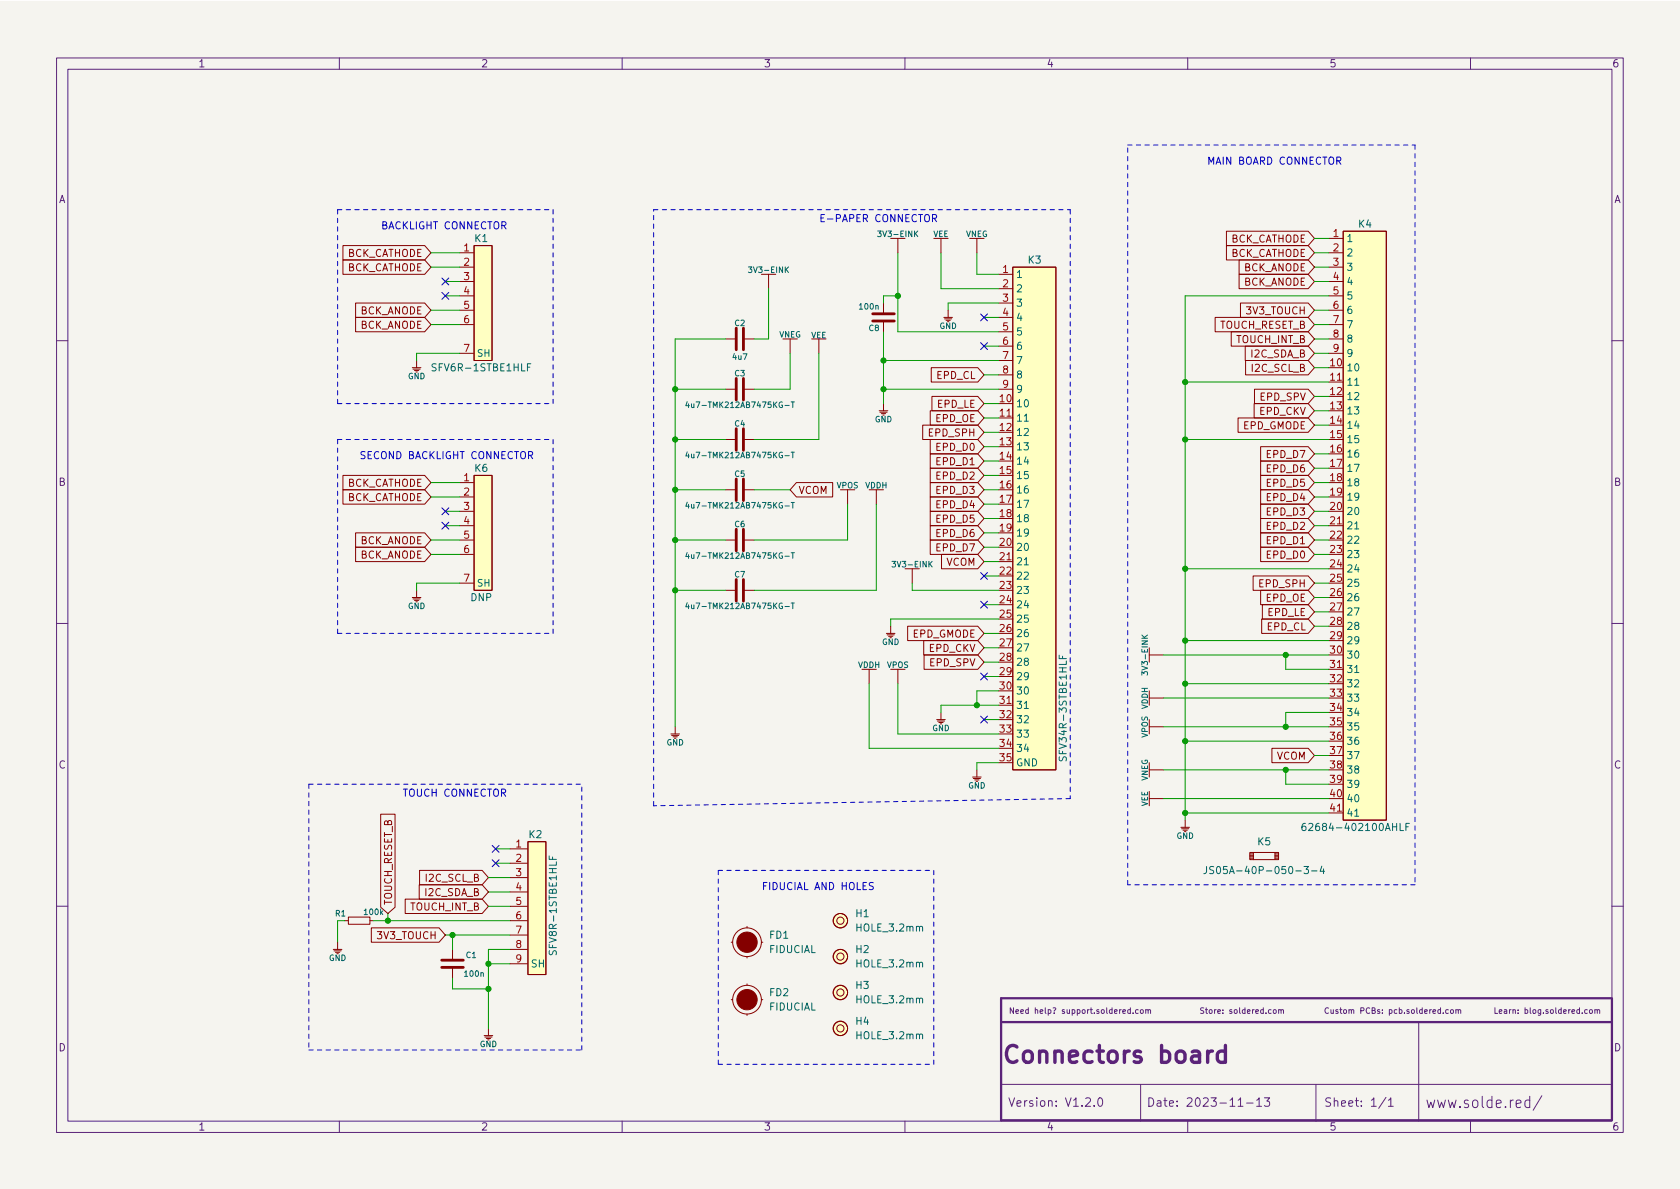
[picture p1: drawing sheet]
<svg xmlns="http://www.w3.org/2000/svg" width="297mm" height="210mm" viewBox="0 0 297 210" stroke-linecap="round" stroke-linejoin="round" font-family="sans-serif">
<path d="M0 .2h297v210.1h-297z" fill="#f5f4ef" stroke="#f5f4ef" stroke-width=".18"/>
<g fill="none" stroke="#5b2379" stroke-width=".18">
<path d="M10 10.2h277v190.1h-277zM12 12.2h273v186.1h-273zM60 10.2v2M110 10.2v2M160 10.2v2M210 10.2v2M260 10.2v2M10 60.2h2M285 60.2h2M10 110.2h2M285 110.2h2M10 160.2h2"/>
<path d="M199.9 178.6l-.3-.1-.2 .2 .1 .5h.4M199.9 178.2v1M200.3 179.1v.1M201.2 178.6l-.2-.1-.2 .2 .1 .5h.3M201.7 178.6l.3-.1 .1 .2v.3l-.1 .2-.4-.2zM202.6 178.6h.4v.6M202.6 178.5v.7M203 178.7l.1-.2 .3 .1v.6M225.2 178.6l.1-.1 .3 .1v.6l-.4-.1zM226.1 178.6h.4v.6M226.1 178.5v.7M226.5 178.7l.1-.2 .3 .1v.6"/>
<path d="M234.9 178.3a.44 .44 0 0 0-.6 .4 .44 .44 0 0 0 .6 .4M235.3 178.5l.1 .7 .3-.1M235.7 178.5v.7M236.6 178.6l-.3-.1-.1 .2v.1l.4 .1v.3h-.4M236.9 178.5h.4M237 178.2v.9l.3 .1M237.6 178.6l.3-.1 .2 .2v.3l-.2 .2-.3-.2zM238.5 178.6h.4v.6M238.5 178.5v.7M238.9 178.7l.2-.2 .2 .1 .1 .6M240.6 178.7h.5v-.4l-.5-.1v1M242.2 178.3a.44 .44 0 0 0-.7 .4 .44 .44 0 0 0 .7 .4"/>
<path d="M242.6 178.7l.4-.1 .1-.3-.5-.1v1h.4l.2-.3-.3-.2M243.9 178.6l-.2-.1-.1 .2v.1l.3 .1v.3h-.3M244.4 179.1v.1M244.4 178.6v.1M245.6 178.6l.3-.1 .2 .2-.1 .5h-.4M245.6 178.5v1M247 178.6l-.3-.1-.2 .2 .1 .5h.4M247.4 178.6l.3-.1 .2 .2-.1 .5h-.4M247.4 178.2v1M248.3 179.1v.1M249.1 178.6l-.2-.1-.2 .2 .1 .1 .3 .1v.3h-.4M249.6 178.6l.3-.1 .2 .2v.3l-.2 .2-.3-.2z"/>
<path d="M250.5 178.2v.9l.1 .1M251.5 178.6l-.3-.1-.2 .2 .1 .5h.4M251.5 178.2v1M251.9 178.9l.5-.1-.1-.2-.3-.1-.1 .2v.5h.4M252.8 178.5v.7M253.1 178.5l-.3 .2M253.4 178.9l.4-.1v-.2l-.3-.1-.1 .2v.5h.4M254.7 178.6l-.3-.1-.2 .2 .1 .5h.4M254.7 178.2v1M255.2 179.1v.1M256.1 178.6l-.3-.1-.2 .2 .1 .5h.4M256.5 178.6l.1-.1 .3 .1v.6l-.4-.1z"/>
<path d="M257.4 178.6h.4v.6M257.4 178.5v.7M257.8 178.7l.2-.2 .2 .1 .1 .6M280.6 178.6l-.2-.1-.2 .2 .1 .5h.3M281.1 178.6l.1-.1 .3 .1v.6l-.4-.1zM282 178.6h.4v.6M282 178.5v.7M282.4 178.7l.2-.2 .2 .1v.6M285 160.2h2M60 198.3v2M110 198.3v2M160 198.3v2"/>
<path d="M177 191.8h108M193.5 195.5v.1M194.3 194.2l.2-.1a.81 .81 0 0 1 .5 .7 .81 .81 0 0 1-.3 .8h-.1a.81 .81 0 0 1-.6-.6 .81 .81 0 0 1 .3-.8zM201.7 191.8v6.5M210 198.3v2M218.9 195.6h.9M220.4 195.1h1.2M222.2 194.6l.4-.5v1.5M222.2 195.6h.9M223.6 194.1h.9l-.5 .6 .4 .1v.7l-.2 .1h-.4l-.2-.1M232.7 191.8v6.5M245.1 194.1l-1.3 1.9"/>
<path d="M245.5 194.6l.4-.5v1.5M245.5 195.6h.8M250.8 180.7v17.6M260 198.3v2M270.5 194.6l-.5-.1-.4 .4v.6l.2 .3 .2 .1 .5-.1M270.5 193.9v2M272.6 193.8l-1.5 2.5"/>
</g>
<path d="M214.4 185.9a.77 .77 0 0 0-.9 .5M216.7 186l-.3-.1h-.6l-.3 .1-.3 .4v.9l.3 .4 .3 .2h.6l.3-.2M216.7 184.9v3" fill="none" stroke="#5b2379" stroke-width=".6"/>
<path d="M284.8 176.5h-107.8v21.6h107.9M285 176.5v21.6M177 180.7h108" fill="none" stroke="#5b2379" stroke-width=".4"/>
<g fill="none" stroke="#840000" stroke-width=".18">
<path d="M60.6 46h14.5l1.1 1.2-1.1 1.3h-14.5zM60.6 43.4h14.5l1.1 1.3-1.1 1.3h-14.5zM62.9 53.6h12.2l1.1 1.3-1.1 1.2h-12.2zM62.9 56.1h12.2l1.1 1.3-1.1 1.3h-12.2zM81.3 44.7h2.4M81.3 47.2h2.4M81.3 49.8h2.4M81.3 52.3h2.4M81.3 54.9h2.4M81.3 57.4h2.4M83.8 43.4h3.2v20.3h-3.2zM128.3 59.9h1.9"/>
<path d="M131.5 59.9h1.8M134.6 48.5h2.6M135.9 48.5v2.5M138.4 59.9h2.6M139.7 59.9v2.6M143.5 59.9h2.5M144.8 59.9v2.6M156.2 53.6v1.9M156.2 56.8v1.9M157.5 42.2h2.5M158.7 42.2v2.5M165.1 42.2h2.5"/>
<path d="M166.4 42.2v2.5M166.9 56.1h1.5M167 56.4h1.3M167.3 56.6h.7M167.6 54.9v1.2M171.4 42.2h2.6M172.7 42.2v2.5M176.5 48.5h2.6M176.5 51h2.6M176.5 53.6h2.6M176.5 56.1h2.6M176.5 58.7h2.6"/>
<path d="M179.1 47.2h7.6v88.9h-7.6zM214.8 56.1h16.5l1.1 1.3-1.1 1.3h-16.5zM216.8 43.4h14.5l1.1 1.3-1.1 1.3h-14.5zM216.8 40.9h14.5l1.1 1.3-1.1 1.2h-14.5zM217.7 58.7h13.6l1.1 1.2-1.1 1.3h-13.6zM219.1 48.5h12.2l1.1 1.3-1.1 1.2h-12.2zM219.1 46h12.2l1.1 1.2-1.1 1.3h-12.2zM219.3 53.6h12l1.1 1.3-1.1 1.2h-12zM234.9 42.2h2.6M234.9 59.9h2.6M234.9 44.7h2.6M234.9 47.2h2.6"/>
<path d="M234.9 49.8h2.6M234.9 52.3h2.6M234.9 54.9h2.6M234.9 57.4h2.6M237.5 40.9h7.6v104.1h-7.6zM72.9 65h1.5M73 65.3h1.3M73.3 65.5h.7M73.7 63.7v1.3M81.3 62.5h2.4M128.3 68.8h1.9M128.3 77.7h1.9"/>
<path d="M131.5 68.8h1.8M131.5 77.7h1.8M155.4 72.6h1.6M155.6 72.9h1.2M155.8 73.1h.8M156.2 71.4v1.2M163.1 75.2h9.8l1.1 1.2-1.1 1.3h-9.8zM164.5 72.6h8.4l1.1 1.3-1.1 1.3h-8.4zM164.5 77.7h8.4l1.1 1.3-1.1 1.3h-8.4zM164.7 65h8.2l1.1 1.3-1.1 1.3h-8.2zM164.8 70.1h8.1l1.1 1.3-1.1 1.2h-8.1zM176.5 73.9h2.6"/>
<path d="M176.5 61.2h2.6M176.5 63.7h2.6M176.5 66.3h2.6M176.5 68.8h2.6M218.9 73.9h12.4l1.1 1.3-1.1 1.2h-12.4zM220.2 61.2h11.1l1.1 1.3-1.1 1.2h-11.1zM220.2 63.7h11.1l1.1 1.3-1.1 1.3h-11.1zM221.7 71.4h9.6l1.1 1.2-1.1 1.3h-9.6zM221.8 68.8h9.5l1.1 1.3-1.1 1.3h-9.5zM222.9 79h8.4l1.1 1.3-1.1 1.2h-8.4zM234.9 67.6h2.6M234.9 62.5h2.6"/>
<path d="M60.6 86.6h14.5l1.1 1.3-1.1 1.2h-14.5zM60.6 84.1h14.5l1.1 1.2-1.1 1.3h-14.5zM62.9 96.8h12.2l1.1 1.2-1.1 1.3h-12.2zM62.9 94.2h12.2l1.1 1.3-1.1 1.3h-12.2zM81.3 95.5h2.4M81.3 93h2.4M81.3 85.3h2.4M81.3 87.9h2.4M81.3 90.4h2.4M81.3 98h2.4M83.8 84.1h3.2v20.3h-3.2zM128.3 95.5h1.9"/>
<path d="M128.3 86.6h1.9M131.5 95.5h1.8M131.5 86.6h1.8M140.8 85.3h6.4v2.6h-6.4l-1.1-1.3zM148.6 86.6h2.5M149.9 86.6v2.5M153.7 86.6h2.5M154.9 86.6v2.5M164.5 90.4h8.4l1.1 1.3-1.1 1.3h-8.4zM164.5 93h8.4l1.1 1.2-1.1 1.3h-8.4zM164.5 95.5h8.4l1.1 1.3-1.1 1.2h-8.4zM164.5 80.3h8.4l1.1 1.2-1.1 1.3h-8.4z"/>
<path d="M164.5 82.8h8.4l1.1 1.3-1.1 1.2h-8.4zM164.5 85.3h8.4l1.1 1.3-1.1 1.3h-8.4zM164.5 87.9h8.4l1.1 1.2-1.1 1.3h-8.4zM166.5 98h6.4l1.1 1.3-1.1 1.3h-6.4zM176.5 99.3h2.6M222.9 89.1h8.4l1.1 1.3-1.1 1.3h-8.4zM222.9 91.7h8.4l1.1 1.3-1.1 1.2h-8.4zM222.9 86.6h8.4l1.1 1.3-1.1 1.2h-8.4zM222.9 94.2h8.4l1.1 1.3-1.1 1.3h-8.4zM222.9 81.5h8.4l1.1 1.3-1.1 1.3h-8.4zM222.9 96.8h8.4l1.1 1.2-1.1 1.3h-8.4zM222.9 84.1h8.4l1.1 1.2-1.1 1.3h-8.4z"/>
<path d="M234.9 93h2.6M72.9 105.7h1.5M73 105.9h1.3M73.3 106.2h.7M73.7 104.4v1.3M81.3 103.1h2.4M128.3 104.4h1.9M131.5 104.4h1.8M152.4 118.4h2.5M153.7 118.4v2.5M156.7 112h1.5M156.8 112.3h1.3"/>
<path d="M157.1 112.5h.8M157.5 110.7v1.3M157.5 118.4h2.5M158.7 118.4v2.5M160 100.6h2.6M160.5 110.7h12.4l1.1 1.3-1.1 1.3h-12.4zM161.3 100.6v2.5M163.3 113.3h9.6l1.1 1.2-1.1 1.3h-9.6zM163.4 115.8h9.5l1.1 1.3-1.1 1.3h-9.5zM203.2 114.5v2.6M203.2 115.8h2.5M221.6 101.8h9.7l1.1 1.3-1.1 1.3h-9.7z"/>
<path d="M222.9 104.4h8.4l1.1 1.3-1.1 1.2h-8.4zM223.1 109.5h8.2l1.1 1.2-1.1 1.3h-8.2zM223.2 106.9h8.1l1.1 1.3-1.1 1.3h-8.1zM234.9 118.4h2.6M118.6 129.8h1.5M118.7 130h1.3M119 130.3h.8M119.4 128.5v1.3M165.6 127.2h1.5M165.7 127.5h1.3M166 127.8h.8M166.4 126v1.2"/>
<path d="M172 137.4h1.5M172.1 137.7h1.3M172.3 137.9h.8M172.7 136.1v1.3M176.5 124.7h2.6M203.2 122.2v2.5M203.2 127.2v2.6M203.2 134.9v2.5M203.2 139.9v2.6M203.2 123.4h2.5M203.2 136.1h2.5M203.2 128.5h2.5"/>
<path d="M224.9 132.3h6.4l1.1 1.3-1.1 1.3h-6.4zM67.3 144h2.6v16.4l-1.3 1.1-1.3-1.1zM71.6 159h13.6l1.2 1.3-1.2 1.2h-13.6zM74.1 156.5h11.1l1.2 1.2-1.2 1.3h-11.1zM74.2 153.9h11l1.2 1.3-1.2 1.3h-11zM90.2 150.1h3.1M90.2 152.6h3.1M90.2 155.2h3.1M90.2 157.7h3.1M93.3 148.8h3.2v23.5h-3.2zM203.2 141.2h2.5M208.8 146.3h1.5"/>
<path d="M208.9 146.6h1.3M209.2 146.8h.7M209.5 145v1.3M221 150.7h5.1v1.3h-5.1zM221 151.8h.6M221 151.5h.6M221 151.3h.6M221 151h.6M221.6 150.7v1.3M225.4 151.8h.7M225.4 151.5h.7M225.4 151.3h.7"/>
<path d="M225.4 151h.7M225.4 150.7v1.3M234.9 143.8h2.6M58.9 167.9h1.6M59.1 168.1h1.2M59.3 168.4h.8M59.7 166.6v1.3M61 162.8h.6M61.6 162.2h3.8v1.2h-3.8zM65.4 162.8h.6M65.7 164.1h11.9l1.1 1.2-1.1 1.3h-11.9zM80 167.9v1.9"/>
<path d="M80 171.1v1.9M90.2 167.9h3.1M90.2 160.3h3.1M90.2 162.8h3.1M90.2 165.3h3.1M90.2 170.4h3.1M129.3 166.6h.2M129.3 176.8h.2M132.1 163.8v.3M132.1 169.2v.2M132.1 174v.2M132.1 179.3v.3"/>
<path d="M134.6 166.6h.3M134.6 176.8h.3M85.6 183.1h1.5M85.7 183.4h1.3M86 183.6h.7M86.4 181.9v1.2"/>
<circle cx="132.1" cy="176.8" r="2.54"/>
<circle cx="132.1" cy="166.6" r="2.54"/>
<circle cx="148.6" cy="169.2" r=".63"/>
<circle cx="148.6" cy="162.8" r=".63"/>
<circle cx="148.6" cy="175.5" r=".63"/>
<circle cx="148.6" cy="169.2" r="1.27"/>
<circle cx="148.6" cy="162.8" r="1.27"/>
<circle cx="148.6" cy="175.5" r="1.27"/>
<circle cx="148.6" cy="181.9" r=".63"/>
<circle cx="148.6" cy="181.9" r="1.27"/>
</g>
<g fill="#ffffc2" stroke="#ffffc2" stroke-width=".18">
<path d="M179.1 47.2h7.6v88.9h-7.6z"/>
<path d="M93.3 148.8h3.2v23.5h-3.2z"/>
<path d="M237.5 40.9h7.6v104.1h-7.6z"/>
<path d="M83.8 43.4h3.2v20.3h-3.2z"/>
<path d="M83.8 84.1h3.2v20.3h-3.2z"/>
<circle cx="148.6" cy="181.9" r="1.27"/>
<circle cx="148.6" cy="162.8" r="1.27"/>
<circle cx="148.6" cy="175.5" r="1.27"/>
<circle cx="148.6" cy="169.2" r="1.27"/>
</g>
<g fill="none" stroke="#006464" stroke-width=".18">
<path d="M93.3 64.9h.4M93.9 64.3h-.6v1.3M121.5 79.9l-.2 .7h.6M121.5 71l-.2 .7h.6M121.7 71.4v.7M138.8 71.7h.7M139.9 80h.6M139.9 71.1h.6M140.2 71.1v1M140.2 80v1M181.1 74.5h.7M239.5 68.1h.8"/>
<path d="M121.5 97.7l-.2 .7h.6M121.5 88.8l-.2 .7h.6M121.7 80.3v.7M121.7 89.2v.7M121.7 98.1v.6M138.8 98.4h.7M138.8 80.6h.7M138.8 89.5h.7M139.9 97.7h.6M139.9 88.9h.6M140.2 88.9v1M140.2 97.7v1"/>
<path d="M181.1 99.9h.7M239.5 93.5h.8M121.5 106.6l-.2 .7h.6M121.7 107v.6M138.8 107.3h.7M139.9 106.6h.6M140.2 106.6v1M187.3 115.9v.6h1.2M187.9 116v.5M239.5 118.9h.8M181.1 125.3h.7M187.3 133.8v.5l.2 .2 .3-.1 .3-.5h.3l.1 .2v.4"/>
<path d="M97.1 151.4v.6h1.3M97.7 151.5v.5M213.3 153.2v.9a.41 .41 0 0 1-.5 .4M214.6 153.3l-.5-.1-.2 .1v.4l.6 .2 .1 .4-.2 .2-.5-.1M230.8 145.6l-.4 .1a.86 .86 0 0 0 0 1.2l.5-.1v-.5l-.2-.2h-.4l-.1 .2M231.9 154h1M233.7 153.2l-.3 .9h.8M234 153.6v.9M239.5 144.3h.8M247.5 145.6v1.3h.7M248.6 146.2h.4M249.2 145.6h-.6v1.3"/>
</g>
<g fill="none" stroke="#840000" stroke-width=".5">
<path d="M130.2 58v3.8M131.4 58v3.8M154.3 55.5h3.8M154.3 56.8h3.8M130.2 66.9v3.8M130.2 75.8v3.8M131.4 66.9v3.8M131.4 75.8v3.8M130.2 84.7v3.8M130.2 93.6v3.8M131.4 84.7v3.8M131.4 93.6v3.8"/>
<path d="M130.2 102.5v3.8M131.4 102.5v3.8M78.1 171.1h3.8M78.1 169.8h3.8"/>
</g>
<g fill="#840000" stroke="#840000" stroke-width=".18">
<circle cx="132.1" cy="166.6" r="1.8"/>
<circle cx="132.1" cy="176.8" r="1.8"/>
</g>
<path d="M164.9 38.6l.6-.1 .1-.1-.1-.3-.6-.2v1.3M165.2 38.6l.4 .6M236.4 28.4h.6l.1-.2-.1-.3-.6-.1v1.2M236.7 28.4l.4 .6M93.5 80.5h.6l.1-.2-.1-.3-.6-.2v1.3M93.8 80.5l.4 .6M154.4 156.1l-.5-.1-.2 .3 .1 .3 .6 .2v.4l-.2 .1h-.5" fill="none" stroke="#0000c2" stroke-width=".18"/>
<g fill="none" stroke="#0000c2" stroke-width=".18" stroke-dasharray=".8 .8">
<path d="M59.7 37.1v34.3M59.7 37.1h38.1M115.6 37.1h73.6M189.2 37.1v104.1M199.4 25.6h50.8M250.2 25.6v130.9M59.7 71.4h38.1M59.7 77.7h38.1M59.7 77.7v34.3M97.8 71.4v-34.3M59.7 112h38.1M97.8 112v-34.3"/>
<path d="M54.6 138.7h48.3M54.6 138.7v47M115.6 142.5v-105.4M127 153.9h38.1M127 153.9v34.3M189.2 141.2l-73.6 1.3M199.4 156.5v-130.9M250.2 156.5h-50.8M54.6 185.7h48.3M102.9 185.7v-47M127 188.2h38.1M165.1 188.2v-34.3"/>
</g>
<g fill="none" stroke="#009600" stroke-width=".18">
<path d="M76.2 44.7h5.1M76.2 47.2h5.1M76.2 54.9h5.1M76.2 57.4h5.1M78.7 52.3h2.6M78.7 49.8h2.6M128.3 59.9h-8.9v68.6M135.9 51v8.9h-2.6M156.2 58.7v12.7M158.7 44.7v14h17.8M158.7 52.3h-2.5v1.3M166.4 44.7v6.3h10.1"/>
<path d="M172.7 44.7v3.8h3.8M174 56.1h2.5M176.5 53.6h-8.9v1.3M232.4 59.9h2.5M232.4 49.8h2.5M232.4 44.7h2.5M232.4 47.2h2.5M232.4 54.9h2.5M232.4 57.4h2.5M232.4 42.2h2.5M234.9 52.3h-25.4v92.7M81.3 62.5h-7.6v1.2"/>
<path d="M119.4 68.8h8.9M119.4 77.7h8.9M139.7 62.5v6.3h-6.4M144.8 62.5v15.2h-11.5M156.2 63.7h20.3M156.2 68.8h20.3M174 71.4h2.5M174 61.2h2.5M174 73.9h2.5M174 66.3h2.5M174 76.4h2.5M174 79h2.5"/>
<path d="M209.5 77.7h25.4M209.5 67.6h25.4M232.4 62.5h2.5M232.4 65h2.5M232.4 75.2h2.5M232.4 70.1h2.5M232.4 72.6h2.5M76.2 95.5h5.1M76.2 98h5.1M76.2 85.3h5.1M76.2 87.9h5.1M78.7 93h2.6"/>
<path d="M78.7 90.4h2.6M119.4 86.6h8.9M119.4 95.5h8.9M133.3 86.6h6.4M149.9 89.1v6.4h-16.6M154.9 89.1v15.3h-21.6M174 86.6h2.5M174 81.5h2.5M174 96.8h2.5M174 99.3h2.5M174 91.7h2.5M174 94.2h2.5"/>
<path d="M174 84.1h2.5M174 89.1h2.5M232.4 95.5h2.5M232.4 98h2.5M232.4 82.8h2.5M232.4 80.3h2.5M232.4 93h2.5M232.4 85.3h2.5M232.4 87.9h2.5M232.4 90.4h2.5M81.3 103.1h-7.6v1.3M119.4 104.4h8.9"/>
<path d="M161.3 103.1v1.3h15.2M174 106.9h2.5M174 101.8h2.5M174 112h2.5M174 119.6h2.5M174 114.5h2.5M174 117.1h2.5M176.5 109.5h-19v1.2M205.7 115.8h29.2M209.5 113.3h25.4M209.5 100.6h25.4M227.3 115.8v2.6h7.6"/>
<path d="M232.4 105.7h2.5M232.4 103.1h2.5M232.4 108.2h2.5M232.4 110.7h2.5M153.7 120.9v11.4h22.8M158.7 120.9v8.9h17.8M174 127.2h2.5M176.5 122.2h-3.8v2.5M176.5 134.9h-3.8v1.2M176.5 124.7h-10.1v1.3M205.7 136.1h29.2M205.7 128.5h29.2"/>
<path d="M205.7 123.4h29.2M209.5 120.9h25.4M209.5 131.1h25.4M227.3 136.1v2.6h7.6M232.4 133.6h2.5M234.9 126h-7.6v2.5M86.4 157.7h3.8M86.4 155.2h3.8M87.6 150.1h2.6M87.6 152.6h2.6M205.7 141.2h29.2M209.5 143.8h25.4"/>
<path d="M61 162.8h-1.3v3.8M66 162.8h24.2M68.6 161.5v1.3M78.7 165.3h11.5M80 165.3v2.6M80 173v1.9h6.4M86.4 160.3h3.8M86.4 170.4h3.8M90.2 167.9h-3.8v14"/>
</g>
<g fill="none" stroke="#000084" stroke-width=".18">
<path d="M78.1 49.2l1.2 1.2M78.1 51.7l1.2 1.2M79.3 49.2l-1.2 1.2M79.3 51.7l-1.2 1.2M173.4 55.5l1.2 1.2M174.6 55.5l-1.2 1.2M173.4 60.6l1.2 1.2M174.6 60.6l-1.2 1.2M78.1 89.8l1.2 1.2M78.1 92.3l1.2 1.3M79.3 89.8l-1.2 1.2M79.3 92.3l-1.2 1.3"/>
<path d="M173.4 101.2l1.2 1.3M173.4 106.3l1.2 1.2M173.4 119l1.2 1.2M174.6 101.2l-1.2 1.3M174.6 106.3l-1.2 1.2M174.6 119l-1.2 1.2M173.4 126.6l1.2 1.3M174.6 126.6l-1.2 1.3M87 149.5l1.2 1.2M87 152l1.2 1.3M88.2 149.5l-1.2 1.2M88.2 152l-1.2 1.3"/>
</g>
<g fill="#009600" stroke="#009600" stroke-width=".18">
<circle cx="156.2" cy="68.8" r=".46"/>
<circle cx="119.4" cy="86.6" r=".46"/>
<circle cx="119.4" cy="95.5" r=".46"/>
<circle cx="119.4" cy="77.7" r=".46"/>
<circle cx="158.7" cy="52.3" r=".46"/>
<circle cx="156.2" cy="63.7" r=".46"/>
<circle cx="119.4" cy="104.4" r=".46"/>
<circle cx="86.4" cy="174.9" r=".46"/>
<circle cx="86.4" cy="170.4" r=".46"/>
<circle cx="80" cy="165.3" r=".46"/>
<circle cx="68.6" cy="162.8" r=".46"/>
<circle cx="119.4" cy="68.8" r=".46"/>
<circle cx="172.7" cy="124.7" r=".46"/>
<circle cx="209.5" cy="113.3" r=".46"/>
<circle cx="227.3" cy="115.8" r=".46"/>
<circle cx="209.5" cy="120.9" r=".46"/>
<circle cx="209.5" cy="143.8" r=".46"/>
<circle cx="227.3" cy="128.5" r=".46"/>
<circle cx="227.3" cy="136.1" r=".46"/>
<circle cx="209.5" cy="100.6" r=".46"/>
<circle cx="209.5" cy="77.7" r=".46"/>
<circle cx="209.5" cy="131.1" r=".46"/>
<circle cx="209.5" cy="67.6" r=".46"/>
</g>
<text font-size="4.2" fill="#5b2379" x="177" y="188">Connectors board</text>
<text font-size="2.8" fill="#5b2379" x="252" y="196">www.solde.red/</text>
<g font-size="2.1" fill="#5b2379">
<text x="178.2" y="195.7">Version: V1.2.0</text>
<text x="202.7" y="195.7">Date: 2023-11-13</text>
<text x="234" y="195.7">Sheet: 1/1</text>
</g>
<g font-size="1.8" fill="#5b2379">
<text x="35" y="11.9">1</text>
<text x="85" y="11.9">2</text>
<text x="135" y="11.9">3</text>
<text x="185" y="11.9">4</text>
<text x="235" y="11.9">5</text>
<text x="285" y="11.9">6</text>
<text x="10.3" y="35.9">A</text>
<text x="285.3" y="35.9">A</text>
<text x="10.3" y="85.9">B</text>
<text x="285.3" y="85.9">B</text>
<text x="10.3" y="135.9">C</text>
<text x="285.3" y="135.9">C</text>
<text x="10.3" y="185.9">D</text>
<text x="285.3" y="185.9">D</text>
<text x="35" y="199.9">1</text>
<text x="85" y="199.9">2</text>
<text x="135" y="199.9">3</text>
<text x="185" y="199.9">4</text>
<text x="235" y="199.9">5</text>
<text x="285" y="199.9">6</text>
</g>
<g font-size="1.8" fill="#0000c2">
<text x="213.4" y="29.1">MAIN BOARD CONNECTOR</text>
<text x="67.3" y="40.5">BACKLIGHT CONNECTOR</text>
<text x="144.8" y="39.3">E-PAPER CONNECTOR</text>
<text x="63.5" y="81.2">SECOND BACKLIGHT CONNECTOR</text>
<text x="71.1" y="140.9">TOUCH CONNECTOR</text>
<text x="134.6" y="157.4">FIDUCIAL AND HOLES</text>
</g>
<g font-size="1.8" fill="#a90000">
<text x="235.7" y="41.9">1</text>
<text x="82" y="44.4">1</text>
<text x="82" y="47">2</text>
<text x="235.7" y="44.4">2</text>
<text x="235.7" y="47">3</text>
<text x="82" y="49.5">3</text>
<text x="82" y="52.1">4</text>
<text x="177.3" y="48.3">1</text>
<text x="177.3" y="50.8">2</text>
<text x="177.3" y="53.3">3</text>
<text x="235.7" y="49.5">4</text>
<text x="235.7" y="52.1">5</text>
<text x="82" y="54.6">5</text>
<text x="82" y="57.1">6</text>
<text x="177.3" y="55.9">4</text>
<text x="177.3" y="58.4">5</text>
<text x="235.7" y="54.6">6</text>
<text x="235.7" y="57.1">7</text>
<text x="235.7" y="59.7">8</text>
<text x="82" y="62.2">7</text>
<text x="177.3" y="61">6</text>
<text x="177.3" y="63.5">7</text>
<text x="235.2" y="64.8">10</text>
<text x="235.7" y="62.2">9</text>
<text x="176.8" y="71.1">10</text>
<text x="177.3" y="66">8</text>
<text x="177.3" y="68.6">9</text>
<text x="235.2" y="67.3">11</text>
<text x="235.2" y="69.8">12</text>
<text x="176.8" y="73.7">11</text>
<text x="176.8" y="76.2">12</text>
<text x="235.2" y="72.4">13</text>
<text x="235.2" y="74.9">14</text>
<text x="235.2" y="77.5">15</text>
<text x="176.8" y="78.7">13</text>
<text x="176.8" y="81.3">14</text>
<text x="176.8" y="83.8">15</text>
<text x="235.2" y="80">16</text>
<text x="235.2" y="82.5">17</text>
<text x="82" y="85.1">1</text>
<text x="82" y="87.6">2</text>
<text x="176.8" y="86.4">16</text>
<text x="176.8" y="88.9">17</text>
<text x="235.2" y="85.1">18</text>
<text x="235.2" y="87.6">19</text>
<text x="82" y="90.2">3</text>
<text x="82" y="92.7">4</text>
<text x="82" y="95.2">5</text>
<text x="176.8" y="91.4">18</text>
<text x="176.8" y="94">19</text>
<text x="235.2" y="90.2">20</text>
<text x="235.2" y="92.7">21</text>
<text x="235.2" y="95.2">22</text>
<text x="82" y="97.8">6</text>
<text x="176.8" y="96.5">20</text>
<text x="176.8" y="99.1">21</text>
<text x="176.8" y="101.6">22</text>
<text x="235.2" y="97.8">23</text>
<text x="235.2" y="100.3">24</text>
<text x="82" y="102.9">7</text>
<text x="176.8" y="104.1">23</text>
<text x="176.8" y="106.7">24</text>
<text x="235.2" y="102.9">25</text>
<text x="235.2" y="105.4">26</text>
<text x="235.2" y="107.9">27</text>
<text x="176.8" y="109.2">25</text>
<text x="176.8" y="111.8">26</text>
<text x="235.2" y="110.5">28</text>
<text x="235.2" y="113">29</text>
<text x="176.8" y="114.3">27</text>
<text x="176.8" y="116.8">28</text>
<text x="176.8" y="119.4">29</text>
<text x="235.2" y="115.6">30</text>
<text x="235.2" y="118.1">31</text>
<text x="176.8" y="121.9">30</text>
<text x="176.8" y="124.5">31</text>
<text x="235.2" y="120.6">32</text>
<text x="235.2" y="123.2">33</text>
<text x="235.2" y="125.7">34</text>
<text x="176.8" y="127">32</text>
<text x="176.8" y="129.5">33</text>
<text x="235.2" y="128.3">35</text>
<text x="235.2" y="130.8">36</text>
<text x="176.8" y="132.1">34</text>
<text x="176.8" y="134.6">35</text>
<text x="235.2" y="133.3">37</text>
<text x="235.2" y="135.9">38</text>
<text x="235.2" y="138.4">39</text>
<text x="235.2" y="141">40</text>
<text x="235.2" y="143.5">41</text>
<text x="91.2" y="149.9">1</text>
<text x="91.2" y="152.4">2</text>
<text x="91.2" y="154.9">3</text>
<text x="91.2" y="157.5">4</text>
<text x="91.2" y="160">5</text>
<text x="91.2" y="162.6">6</text>
<text x="91.2" y="165.1">7</text>
<text x="91.2" y="167.6">8</text>
<text x="91.2" y="170.2">9</text>
</g>
<g font-size="1.8" fill="#006464">
<text x="240.2" y="40.3">K4</text>
<text x="84" y="42.8">K1</text>
<text x="181.8" y="46.6">K3</text>
<text x="238" y="42.8">1</text>
<text x="238" y="45.3">2</text>
<text x="238" y="47.9">3</text>
<text x="179.6" y="49.1">1</text>
<text x="179.6" y="51.7">2</text>
<text x="238" y="50.4">4</text>
<text x="238" y="53">5</text>
<text x="179.6" y="54.2">3</text>
<text x="179.6" y="56.8">4</text>
<text x="179.6" y="59.3">5</text>
<text x="238" y="55.5">6</text>
<text x="238" y="58">7</text>
<text x="76.9" y="65.7">SFV6R-1STBE1HLF</text>
<text x="179.6" y="61.8">6</text>
<text x="179.6" y="64.4">7</text>
<text x="238" y="65.7">10</text>
<text x="238" y="60.6">8</text>
<text x="238" y="63.1">9</text>
<text x="179.6" y="66.9">8</text>
<text x="179.6" y="69.5">9</text>
<text x="238" y="68.2">11</text>
<text x="238" y="70.7">12</text>
<text x="179.6" y="72">10</text>
<text x="179.6" y="74.5">11</text>
<text x="179.6" y="77.1">12</text>
<text x="238" y="73.3">13</text>
<text x="238" y="75.8">14</text>
<text x="84" y="83.4">K6</text>
<text x="179.6" y="79.6">13</text>
<text x="179.6" y="82.2">14</text>
<text x="238" y="78.4">15</text>
<text x="238" y="80.9">16</text>
<text x="238" y="83.4">17</text>
<text x="179.6" y="84.7">15</text>
<text x="179.6" y="87.2">16</text>
<text x="179.6" y="89.8">17</text>
<text x="238" y="86">18</text>
<text x="238" y="88.5">19</text>
<text x="179.6" y="92.3">18</text>
<text x="179.6" y="94.9">19</text>
<text x="238" y="91.1">20</text>
<text x="238" y="93.6">21</text>
<text x="179.6" y="97.4">20</text>
<text x="179.6" y="99.9">21</text>
<text x="238" y="96.1">22</text>
<text x="238" y="98.7">23</text>
<text x="238" y="101.2">24</text>
<text x="83.2" y="106.3">DNP</text>
<text x="179.6" y="102.5">22</text>
<text x="179.6" y="105">23</text>
<text x="179.6" y="107.6">24</text>
<text x="238" y="103.8">25</text>
<text x="238" y="106.3">26</text>
<text x="179.6" y="110.1">25</text>
<text x="179.6" y="112.6">26</text>
<text x="238" y="108.8">27</text>
<text x="238" y="111.4">28</text>
<text x="238" y="113.9">29</text>
<text x="179.6" y="115.2">27</text>
<text x="179.6" y="117.7">28</text>
<text x="238" y="116.5">30</text>
<text x="238" y="119">31</text>
<text x="179.6" y="120.3">29</text>
<text x="179.6" y="122.8">30</text>
<text x="179.6" y="125.3">31</text>
<text x="238" y="121.5">32</text>
<text x="238" y="124.1">33</text>
<text x="179.6" y="127.9">32</text>
<text x="179.6" y="130.4">33</text>
<text x="238" y="126.6">34</text>
<text x="238" y="129.2">35</text>
<text x="238" y="131.7">36</text>
<text x="179.6" y="133">34</text>
<text x="179.6" y="135.5">GND</text>
<text x="188.6" y="133.9" transform="rotate(-90 188.6 133.9)">SFV34R-3STBE1HLF</text>
<text x="238" y="134.2">37</text>
<text x="238" y="136.8">38</text>
<text x="238" y="139.3">39</text>
<text x="238" y="141.9">40</text>
<text x="93.5" y="148.2">K2</text>
<text x="222.4" y="149.5">K5</text>
<text x="231.6" y="146.9">62684-402100AHLF</text>
<text x="238" y="144.4">41</text>
<text x="215.6" y="154.6">JS05A-40P-050-3-4</text>
<text x="136.1" y="166">FD1</text>
<text x="151.3" y="162.2">H1</text>
<text x="151.6" y="164.7">HOLE_3.2mm</text>
<text x="93.8" y="171.1">SH</text>
<text x="98.4" y="168.3" transform="rotate(-90 98.4 168.3)">SFV8R-1STBE1HLF</text>
<text x="136" y="168.5">FIDUCIAL</text>
<text x="151.3" y="168.5">H2</text>
<text x="151.6" y="171.1">HOLE_3.2mm</text>
<text x="136" y="178.7">FIDUCIAL</text>
<text x="136.1" y="176.1">FD2</text>
<text x="151.3" y="174.9">H3</text>
<text x="151.6" y="177.4">HOLE_3.2mm</text>
<text x="151.3" y="181.2">H4</text>
<text x="151.6" y="183.8">HOLE_3.2mm</text>
</g>
<g font-size="1.8" fill="#840000">
<text x="61.2" y="48">BCK_CATHODE</text>
<text x="61.2" y="45.4">BCK_CATHODE</text>
<text x="217.4" y="45.4">BCK_CATHODE</text>
<text x="217.4" y="42.9">BCK_CATHODE</text>
<text x="219.8" y="48">BCK_ANODE</text>
<text x="219.8" y="50.5">BCK_ANODE</text>
<text x="63.6" y="55.6">BCK_ANODE</text>
<text x="63.6" y="58.1">BCK_ANODE</text>
<text x="215.6" y="58.1">TOUCH_RESET_B</text>
<text x="220.6" y="55.6">3V3_TOUCH</text>
<text x="218.6" y="60.7">TOUCH_INT_B</text>
<text x="221.3" y="63.2">I2C_SDA_B</text>
<text x="221.4" y="65.7">I2C_SCL_B</text>
<text x="165.6" y="67">EPD_CL</text>
<text x="222.8" y="70.8">EPD_SPV</text>
<text x="164.3" y="77.2">EPD_SPH</text>
<text x="165.4" y="74.6">EPD_OE</text>
<text x="165.7" y="72.1">EPD_LE</text>
<text x="219.7" y="75.9">EPD_GMODE</text>
<text x="222.6" y="73.4">EPD_CKV</text>
<text x="165.7" y="79.7">EPD_D0</text>
<text x="165.7" y="82.3">EPD_D1</text>
<text x="224.1" y="81">EPD_D7</text>
<text x="224.1" y="83.5">EPD_D6</text>
<text x="61.2" y="88.6">BCK_CATHODE</text>
<text x="61.2" y="86.1">BCK_CATHODE</text>
<text x="141.1" y="87.3">VCOM</text>
<text x="165.7" y="84.8">EPD_D2</text>
<text x="165.7" y="87.3">EPD_D3</text>
<text x="165.7" y="89.9">EPD_D4</text>
<text x="224.1" y="88.6">EPD_D4</text>
<text x="224.1" y="86.1">EPD_D5</text>
<text x="165.7" y="92.4">EPD_D5</text>
<text x="165.7" y="95">EPD_D6</text>
<text x="224.1" y="91.1">EPD_D3</text>
<text x="224.1" y="93.7">EPD_D2</text>
<text x="63.6" y="98.8">BCK_ANODE</text>
<text x="63.6" y="96.2">BCK_ANODE</text>
<text x="165.7" y="97.5">EPD_D7</text>
<text x="167.3" y="100">VCOM</text>
<text x="224.1" y="96.2">EPD_D1</text>
<text x="224.1" y="98.8">EPD_D0</text>
<text x="222.7" y="103.8">EPD_SPH</text>
<text x="223.8" y="106.4">EPD_OE</text>
<text x="161.3" y="112.7">EPD_GMODE</text>
<text x="224" y="111.5">EPD_CL</text>
<text x="224.1" y="108.9">EPD_LE</text>
<text x="164.2" y="115.3">EPD_CKV</text>
<text x="164.4" y="117.8">EPD_SPV</text>
<text x="225.7" y="134.3">VCOM</text>
<text x="75.4" y="155.9">I2C_SCL_B</text>
<text x="69.3" y="160.1" transform="rotate(-90 69.3 160.1)">TOUCH_RESET_B</text>
<text x="72.5" y="161">TOUCH_INT_B</text>
<text x="75.2" y="158.5">I2C_SDA_B</text>
<text x="66.9" y="166.1">3V3_TOUCH</text>
</g>
<g font-size="1.7" fill="#006464">
<text x="84.2" y="63.1">SH</text>
<text x="84.2" y="103.7">SH</text>
</g>
<g font-size="1.4" fill="#006464">
<text x="155.6" y="41.9">3V3-EINK</text>
<text x="165" y="41.9">VEE</text>
<text x="170.7" y="41.9">VNEG</text>
<text x="132.8" y="48.2">3V3-EINK</text>
<text x="129.9" y="57.6">C2</text>
<text x="137.7" y="59.7">VNEG</text>
<text x="143.4" y="59.8">VEE</text>
<text x="152" y="54.7">100n</text>
<text x="153.6" y="58.5">C8</text>
<text x="166.1" y="58.2">GND</text>
<text x="129.6" y="63.6">4u7</text>
<text x="72.1" y="67">GND</text>
<text x="129.9" y="66.5">C3</text>
<text x="122.5" y="72.1">4u7-TMK212AB7475KG-T</text>
<text x="129.9" y="75.4">C4</text>
<text x="154.7" y="74.7">GND</text>
<text x="122.5" y="81">4u7-TMK212AB7475KG-T</text>
<text x="122.5" y="89.9">4u7-TMK212AB7475KG-T</text>
<text x="129.9" y="84.3">C5</text>
<text x="147.9" y="86.3">VPOS</text>
<text x="153" y="86.3">VDDH</text>
<text x="129.9" y="93.2">C6</text>
<text x="122.5" y="98.8">4u7-TMK212AB7475KG-T</text>
<text x="158.2" y="100.3">3V3-EINK</text>
<text x="72.1" y="107.7">GND</text>
<text x="122.5" y="107.7">4u7-TMK212AB7475KG-T</text>
<text x="129.9" y="102.1">C7</text>
<text x="151.7" y="118.1">VDDH</text>
<text x="155.9" y="114">GND</text>
<text x="156.8" y="118.1">VPOS</text>
<text x="202.9" y="119" transform="rotate(-90 202.9 119)">3V3-EINK</text>
<text x="202.9" y="125.4" transform="rotate(-90 202.9 125.4)">VDDH</text>
<text x="117.8" y="131.8">GND</text>
<text x="164.8" y="129.3">GND</text>
<text x="202.9" y="130.5" transform="rotate(-90 202.9 130.5)">VPOS</text>
<text x="171.2" y="139.4">GND</text>
<text x="202.9" y="142.6" transform="rotate(-90 202.9 142.6)">VEE</text>
<text x="202.9" y="138.1" transform="rotate(-90 202.9 138.1)">VNEG</text>
<text x="208" y="148.3">GND</text>
<text x="64.5" y="161.8">100k</text>
<text x="59.3" y="162">R1</text>
<text x="58.1" y="169.9">GND</text>
<text x="82.2" y="172.7">100n</text>
<text x="82.4" y="169.4">C1</text>
<text x="84.8" y="185.2">GND</text>
</g>
<g font-size="1.4" fill="#5b2379">
<text x="178.3" y="179.3">Need help? support.soldered.com</text>
<text x="212" y="179.3">Store: soldered.com</text>
<text x="264" y="179.3">Learn: blog.soldered.com</text>
</g>
</svg>
